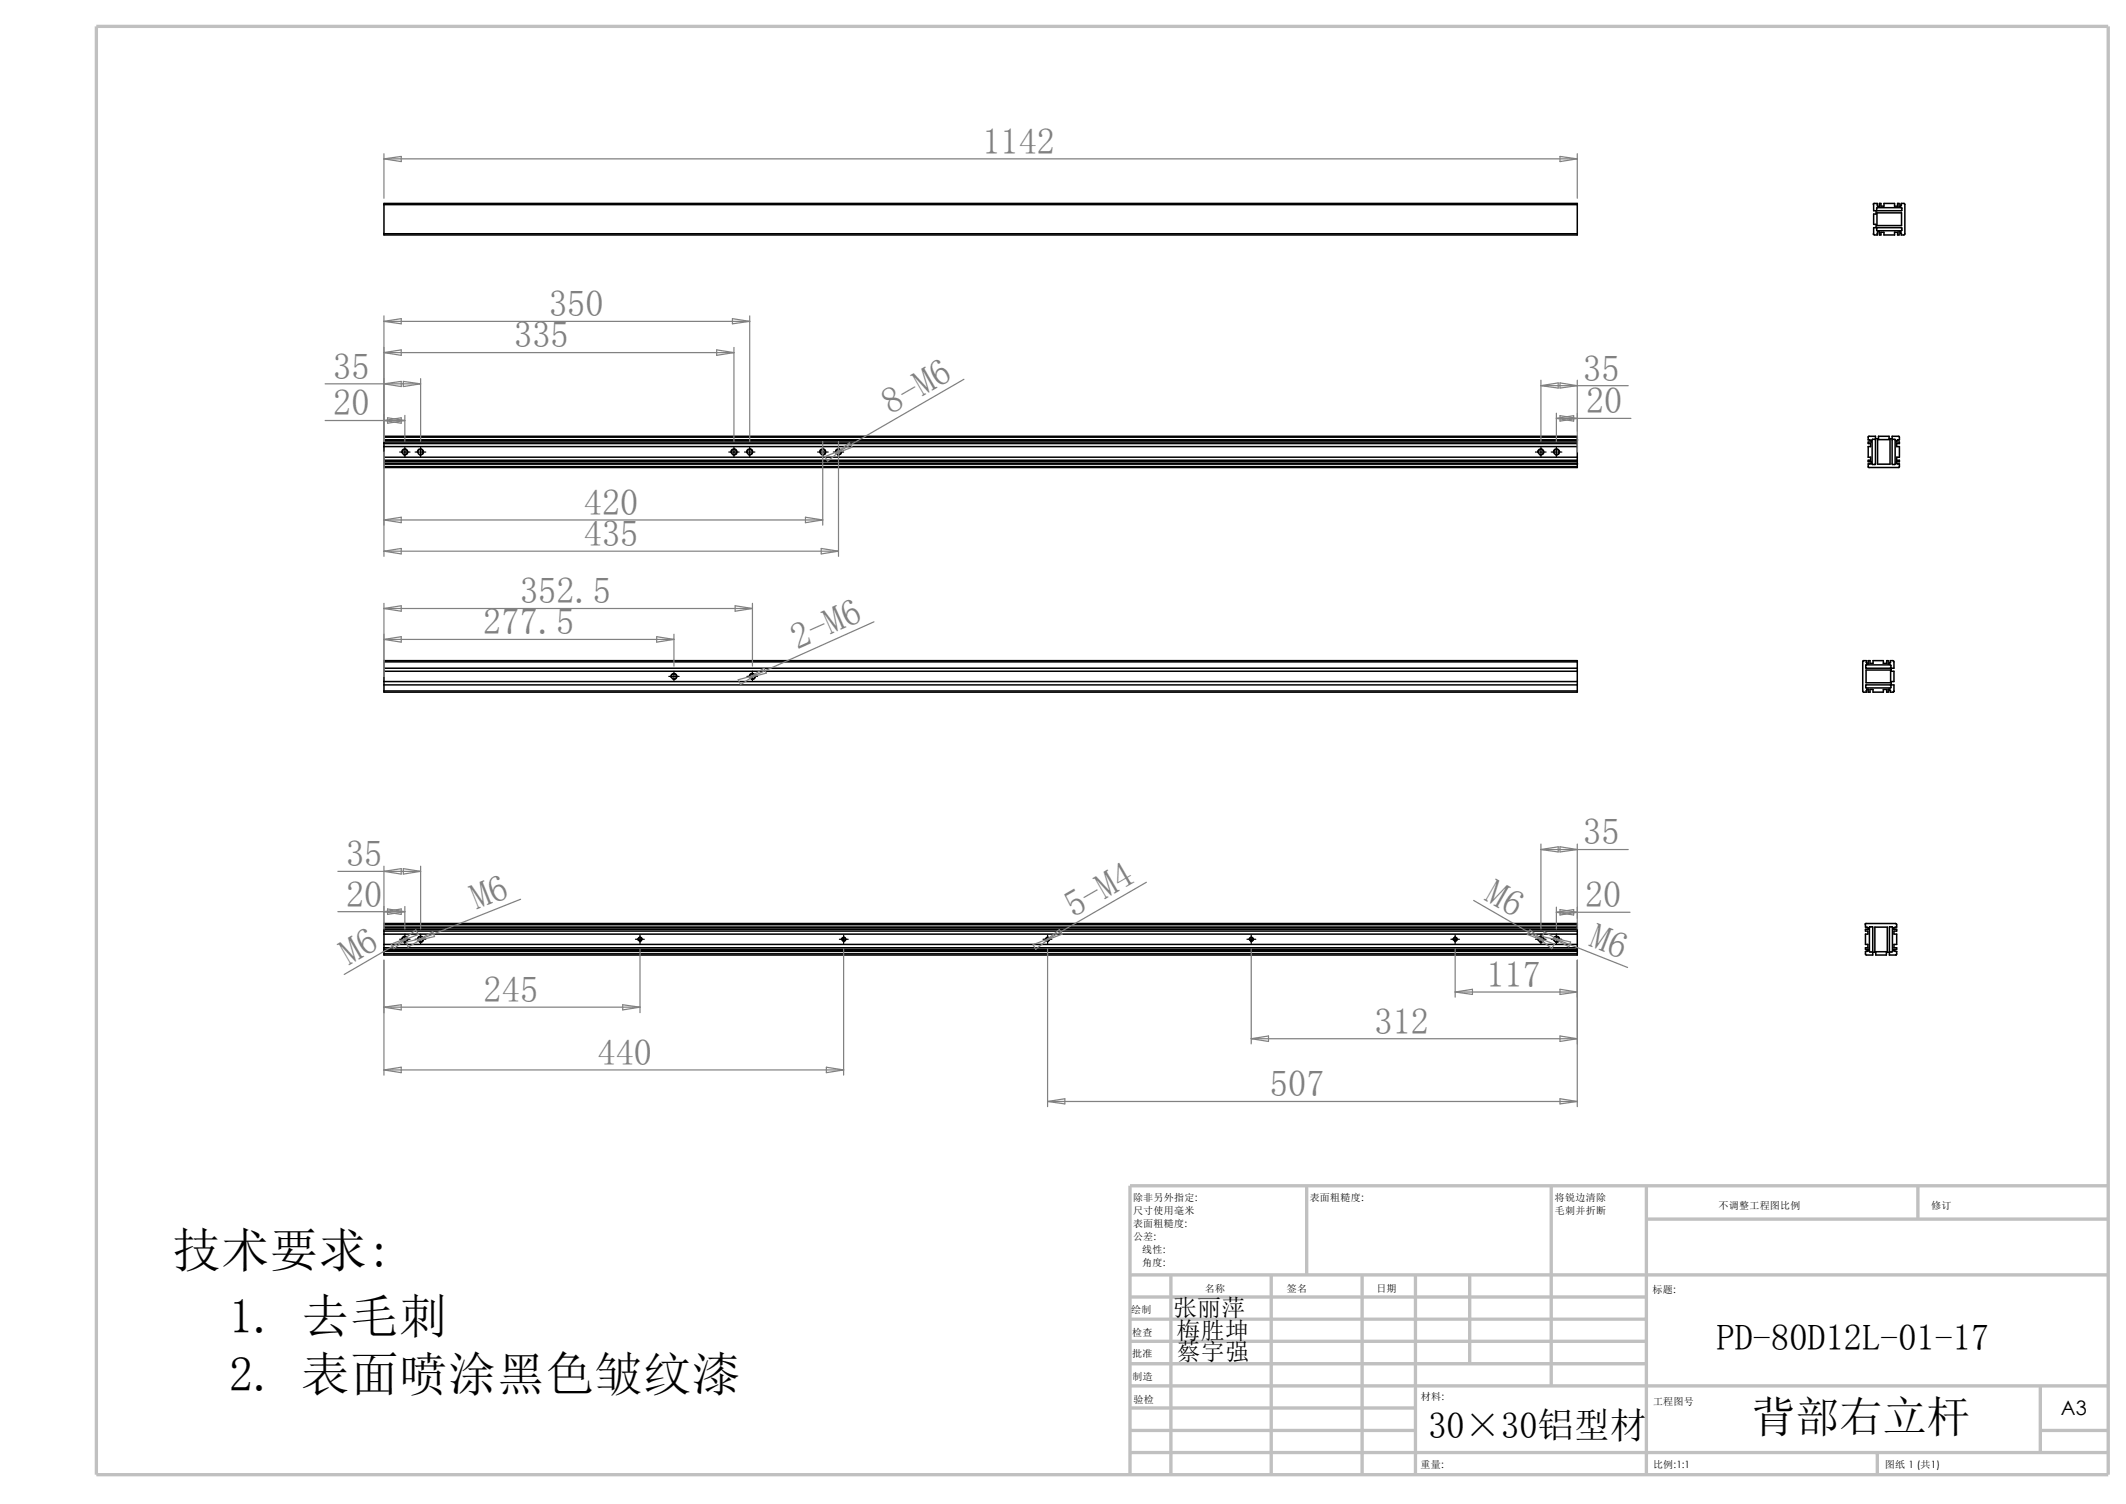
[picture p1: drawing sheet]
<svg xmlns="http://www.w3.org/2000/svg" width="297mm" height="210mm" viewBox="0 0 297 210" stroke-linecap="round" stroke-linejoin="round" font-family="sans-serif">
<g fill="none" stroke="#c0c0c0" stroke-width=".47">
<path d="M13.5 3.7h281v202.2h-281zM157.9 178h136.6M163.6 178v27.9M177.6 178v27.9M182.5 165.6v12.4M190.3 178v27.9M197.7 178v27.9M205.3 178v12.4M216.7 165.6v27.9M230 170.2h64.5M230 165.6v40.3M267.9 165.6v4.6"/>
<path d="M294.5 165.6h-136.6v40.3M157.9 199.7h39.8M157.9 190.4h72.1M157.9 193.5h136.6M157.9 187.3h72.1M157.9 184.2h72.1M157.9 196.6h39.8M157.9 181.1h72.1M285 199.7h9.5M285 193.5v9.3M157.9 202.8h136.6M262.3 202.8v3.1"/>
</g>
<g fill="none" stroke="#000" stroke-width=".21">
<path d="M53.6 28.6v-.2h166.7v.2M53.6 32.6v.2h166.7v-.2M53.6 28.6v4M53.6 28.6h166.7M53.6 32.6h166.7M220.3 28.6v4M261.7 28.6v-.2h.6v.2M261.7 28.6v.8h.4v.5h-.4v1.4h.4v.5h-.4v.8M262.2 29h3.4l.1 .4h-3.5zM262.2 31.8h3.4l.1 .4h-3.5zM262.2 29.7h3.4v1.8h-3.4zM262.3 28.6v.3h.3v-.5h.2v.4h.4v-.4h1.5v.4h.4v-.4h.2v.5h.2l.1-.3"/>
<path d="M262.3 32.6v.2h-.4l-.2-.2M262.3 32.6v-.3h.3v.5h.2v-.4h.4v.4h1.5v-.4h.4v.4h.2v-.5h.2l.1 .3M262.3 28.6h.1M262.3 32.6h.1M265.6 28.6v-.2l.5 .1v4.2l-.5 .1v-.2M265.6 28.6h.1M265.6 32.6h.1M53.6 61v-.1h166.7v.1M53.6 65.2v.1h166.7v-.1M53.6 61.4v.1M53.6 64.7v.1M53.6 61v.4"/>
<path d="M53.6 61.5v3.2M53.6 64.8v.4M53.6 61h166.7M53.6 61.4h166.8M53.6 61.7h166.7M53.6 61.9h166.7M53.6 62.4h166.7M53.6 63.8h166.7M53.6 64.5h166.7M53.6 64.3h166.7M53.6 65.2h166.7M53.6 64.8h166.8"/>
<path d="M53.6 61.5h166.7M53.6 64.7h166.7M220.3 61v.5M220.3 64.7v.5M220.3 61.5v3.2M261.2 61.4l.2 .1v.2h-.4v.2h.3v.5h-.3v1.4h.3v.5h-.3v.2h.4v.2l-.2 .1M261.2 61.4h-.2v-.5h1v.4h.4v-.4h1.5v.4h.4v-.4h1v.1v.4l-.4 .1v.2h.4v.2h-.3v.5h.3v1.4h-.3v.5h.3v.2h-.4v.2l.4 .1v.5h-4.3v-.5h.2M261.5 61.4h.5v3.5l-.5-.1zM262.3 61.4h1.7v3.4h-1.7zM264.3 61.4h.5l-.1 3.5-.4-.1zM53.6 92.4v-.2h166.7v.2M53.6 96.5v.1h166.7v-.1"/>
<path d="M53.6 92.4h166.7M53.6 93.3h166.7M53.6 92.4v4.1M53.6 95.2h166.7M53.6 93.7h166.7M53.6 95.6h166.7M53.6 96.5h166.7M220.3 92.4v4.1M260.6 95.6h3.5l.1 .4-3.6 .1zM260.7 92.8h3.4l.1 .4-.1 .1h-3.4zM260.7 93.6h3.4v1.7h-3.4zM260.7 96.4l.1-.2h.2v.4h.2v-.3h.5v.3h1.4v-.3h.5v.3h.2v-.4h.2l.1 .2"/>
<path d="M260.7 92.5l.1 .2h.2v-.5h.2v.4h.5v-.4h1.4v.4h.5v-.4h.2v.5h.2v-.2h.1M260.7 92.5v-.3l-.5 .1v4.3h.5v-.2M260.7 96.4h.1M260.7 92.5h.1M264.1 96.4v.2h.4l.1-.1M264.1 92.5v-.3h.4l.1 .2v.9h-.4v.4h.4v1.5h-.4v.4h.4v.9M264.1 96.4h.1M264.1 92.5h.1M53.6 129.1v-.2h166.7v.2M53.6 133.2v.1h166.7v-.1M53.6 129.5h.1M53.6 132.8h.1"/>
<path d="M53.6 129.1v.4M53.6 129.5v3.3M53.6 132.8v.4M53.6 129.1h166.7M53.6 129.5h166.7M53.6 129.8h166.7M53.6 130h166.7M53.6 130.4h166.7M53.6 131.9h166.7M53.6 132.3h166.7M53.6 132.5h166.7M53.6 132.8h166.7"/>
<path d="M53.6 133.2h166.7M220.3 129.5h.1M220.3 132.8h.1M220.3 129.1v.4M220.3 129.5v3.3M220.3 132.8v.4M260.6 129.1v-.2l4.3 .1 .1 .5h-.5v.3h.5v.2h-.4v.4h.4v1.5h-.4v.4h.4v.2h-.5v.3h.5v.5h-.1h-1v-.3h-.4v.3h-1.5v-.3h-.4v.3h-.9l-.1-.5h.4v-.3h-.4v-.2h.3v-.4h-.3v-1.5h.3v-.4h-.3v-.2h.4v-.3h-.4v-.4M261.2 129.5h.4v3.3l-.1 .1-.3-.1zM261.9 129.5h1.8v3.4h-1.8zM263.9 129.4h.5v3.5h-.1h-.4z"/>
<circle cx="56.6" cy="63.1" r=".36"/>
<circle cx="58.7" cy="63.1" r=".36"/>
<circle cx="102.5" cy="63.1" r=".36"/>
<circle cx="104.7" cy="63.1" r=".36"/>
<circle cx="114.9" cy="63.1" r=".36"/>
<circle cx="117.2" cy="63.1" r=".36"/>
<circle cx="215.3" cy="63.1" r=".36"/>
<circle cx="217.4" cy="63.1" r=".36"/>
<circle cx="94.1" cy="94.4" r=".37"/>
<circle cx="105.1" cy="94.4" r=".37"/>
<circle cx="56.6" cy="131.2" r=".37"/>
<circle cx="58.7" cy="131.2" r=".37"/>
<circle cx="89.4" cy="131.2" r=".24"/>
<circle cx="117.9" cy="131.2" r=".25"/>
<circle cx="146.3" cy="131.2" r=".24"/>
<circle cx="174.8" cy="131.2" r=".25"/>
<circle cx="203.3" cy="131.2" r=".24"/>
<circle cx="215.3" cy="131.2" r=".37"/>
<circle cx="217.4" cy="131.2" r=".37"/>
</g>
<g fill="none" stroke="#000" stroke-width=".17">
<path d="M55.8 63.1h1.5M56.1 63.2a.44 .44 0 0 1 .5-.5 .44 .44 0 0 1 .4 .5 .44 .44 0 0 1-.6 .3M56.6 62.4v1.4M58 63.1h1.5M58.3 63.2a.44 .44 0 0 1 .5-.5 .44 .44 0 0 1 .4 .5 .44 .44 0 0 1-.6 .3M58.8 62.4v1.4M101.8 63.1h1.5M102.1 63.2a.45 .45 0 0 1 .4-.5 .45 .45 0 0 1 .5 .5 .45 .45 0 0 1-.6 .3M102.5 62.4v1.4M104 63.1h1.5M104.3 63.2a.45 .45 0 0 1 .4-.5 .45 .45 0 0 1 .5 .5 .45 .45 0 0 1-.6 .3M104.7 62.4v1.4"/>
<path d="M114.2 63.1h1.5M114.5 63.2a.44 .44 0 0 1 .4-.5 .44 .44 0 0 1 .5 .4 .44 .44 0 0 1-.5 .4M114.9 62.4v1.4M116.4 63.1h1.5M116.7 63.2a.45 .45 0 0 1 .4-.5 .45 .45 0 0 1 .5 .5 .45 .45 0 0 1-.6 .3M117.1 62.4v1.4M214.5 63.1h1.5M214.8 63.2a.44 .44 0 0 1 .5-.5 .44 .44 0 0 1 .4 .5 .44 .44 0 0 1-.6 .3M215.3 62.4v1.4M216.7 63.1h1.5M217 63.2a.44 .44 0 0 1 .4-.5 .44 .44 0 0 1 .5 .4 .44 .44 0 0 1-.6 .4M217.4 62.4v1.4"/>
<path d="M93.4 94.4h1.5M93.7 94.6a.43 .43 0 0 1 .4-.6 .43 .43 0 0 1 .5 .5 .43 .43 0 0 1-.6 .4M94.1 93.7v1.5M104.4 94.4h1.4M104.7 94.6a.42 .42 0 0 1 .4-.6 .42 .42 0 0 1 .4 .5 .42 .42 0 0 1-.5 .4M105.1 93.7v1.5M55.8 131.1h1.5M56.1 131.3a.44 .44 0 0 1 .4-.6 .44 .44 0 0 1 .5 .5 .44 .44 0 0 1-.6 .4M56.6 130.4v1.5M58 131.1h1.5M58.3 131.3a.44 .44 0 0 1 .4-.6 .44 .44 0 0 1 .5 .5 .44 .44 0 0 1-.6 .4M58.8 130.4v1.5"/>
<path d="M88.8 131.1h1.2M89.1 131.2a.31 .31 0 0 1 .3-.4 .31 .31 0 0 1 .3 .4 .31 .31 0 0 1-.4 .2M89.4 130.6v1.1M117.3 131.1h1.2M117.6 131.2a.3 .3 0 0 1 .3-.3 .3 .3 0 0 1 .3 .3 .3 .3 0 0 1-.4 .2M117.9 130.6v1.1M145.7 131.1h1.2M146 131.2a.31 .31 0 0 1 .3-.4 .31 .31 0 0 1 .4 .4 .31 .31 0 0 1-.4 .2M146.3 130.6v1.1M174.2 131.1h1.2M174.5 131.2a.3 .3 0 0 1 .3-.3 .3 .3 0 0 1 .3 .3 .3 .3 0 0 1-.3 .2M174.8 130.6v1.1"/>
<path d="M202.7 131.1h1.2M203 131.2a.31 .31 0 0 1 .3-.4 .31 .31 0 0 1 .3 .4 .31 .31 0 0 1-.4 .2M203.3 130.6v1.1M214.5 131.1h1.5M214.8 131.3a.44 .44 0 0 1 .4-.6 .44 .44 0 0 1 .5 .5 .44 .44 0 0 1-.6 .4M215.3 130.4v1.5M216.7 131.1h1.5M217 131.3a.45 .45 0 0 1 .4-.6 .45 .45 0 0 1 .5 .4 .45 .45 0 0 1-.6 .5M217.4 130.4v1.5"/>
</g>
<g fill="none" stroke="#808080" stroke-width=".17">
<path d="M53.6 22.2l2.4-.4v.8zM53.6 21.5v6.2M53.6 22.2h166.7M217.9 21.8l2.4 .4-2.4 .4zM220.3 21.5v6.2M45.4 53.6h13.4M45.4 58.7h11.2M53.6 44.9l2.4-.4v.7zM53.6 49.2l2.4-.3v.7zM53.6 53.6l2.4-.3v.7zM53.6 58.7l2.4-.4v.8zM53.6 44.1v17.5"/>
<path d="M53.6 44.9h51.1M53.6 49.2h48.9M54.1 58.3l2.5 .4-2.5 .4zM56.3 53.3l2.5 .3-2.5 .4zM56.6 58v3.6M58.8 52.9v8.7M100.1 48.9l2.4 .3-2.4 .4zM102.3 44.5l2.4 .4-2.4 .3zM102.5 48.5v13.1M104.7 44.1v17.5M134.7 53l-17.2 9.9M215.3 53.1v8.5"/>
<path d="M215.3 53.8l2.4-.3v.7zM215.3 53.8h12.2M217.4 58.4l2.4-.4v.8zM217.4 58.4h10.4M217.4 57.7v3.9M217.9 53.5l2.4 .3-2.4 .4zM217.9 58l2.4 .4-2.4 .4zM220.3 53.1v10M53.6 72.6l2.4-.4v.8zM53.6 77l2.4-.4v.7zM53.6 63.1v14.6M53.6 77h63.5"/>
<path d="M53.6 72.6h61.3M112.5 72.2l2.4 .4-2.4 .4zM114.7 76.6l2.4 .4-2.4 .3zM114.9 61.6v11.7M115.2 63.8l2.3-.9-1.9 1.5zM116.8 63.3l1.9-1.5 .3 .6zM117.1 61.6v16.1M117.5 62.9l-.7 .4M53.6 85l2.4-.4v.7zM53.6 89.3l2.4-.4v.8zM53.6 85h51.5M53.6 84.2v10.2"/>
<path d="M53.6 89.3h40.5M91.7 88.9l2.4 .4-2.4 .4zM94.1 88.6v4.4M102.7 84.6l2.4 .4-2.4 .3zM103.1 94.9l2.4-.6-2 1.3zM104.7 94.6l2-1.3 .4 .7zM105.1 84.2v8.8M105.5 94.3l-.8 .3M122.1 86.8l-16.6 7.5M215.3 117.9v11.8M215.3 118.6l2.4-.4v.8zM215.3 118.6h12.2"/>
<path d="M217.9 118.2l2.4 .4-2.4 .4zM220.3 117.9v11.8M47.2 127.3h9.4M47.2 121.7h11.6M53.6 121.7l2.4-.4v.7zM53.6 127.3l2.4-.4v.8zM53.6 120.9v8.8M53.6 134.1v16M54.1 126.9l2.5 .4-2.5 .4zM54.7 131.8l2.2-.9-1.9 1.6zM56.2 131.4l1.9-1.6 .4 .7zM56.2 131.4l-8.1 4.7"/>
<path d="M56.3 121.3l2.5 .4-2.5 .3zM56.6 126.6v3.1M56.8 131.5l2.3-.5-2.1 1.2zM56.9 130.9l-.7 .5M58.3 131.3l2.2-1.2 .2 .7zM58.8 120.9v8.8M59.1 131l-.8 .3M72.7 125.6l-13.6 5.4M89.4 132.5v8.9M117.9 132.5v17.6M144.3 131.9l2.3-.9-1.9 1.5zM146.1 131.3l1.9-1.5 .4 .6z"/>
<path d="M146.3 132.5v22M146.6 131l-.5 .3M160.1 123.2l-13.5 7.8M174.8 132.5v13.3M203.3 132.5v6.7M203.3 138.5h17M203.3 138.5l2.4-.4v.8zM205.9 125.7l9 5.2M213.7 129.8l1.9 1.6-2.2-.9zM214.9 130.9l2.2 .9-.3 .7zM214.9 130.9l.7 .5M215.7 130.1l2.1 1.2-2.3-.5z"/>
<path d="M217 131l2.4 .5-.2 .7zM217 131l.8 .3M217.4 127.4l2.4-.4v.8zM217.4 126.7v3M217.4 127.4h10.3M217.8 131.3l9.6 3.8M217.9 127l2.4 .4-2.4 .4zM217.9 138.1l2.4 .4-2.4 .4zM220.3 134.1v20.4M53.6 140.6l2.4-.3v.7zM53.6 149.4l2.4-.4v.8zM53.6 140.6h35.8"/>
<path d="M53.6 149.4h64.3M87 140.3l2.4 .3-2.4 .4zM115.4 149l2.5 .4-2.5 .4zM146.3 153.8h74M146.3 153.8l2.5-.4v.7zM174.8 145h45.5M174.8 145l2.4-.3v.7zM217.9 144.7l2.4 .3-2.4 .4zM217.9 153.4l2.4 .4-2.4 .3z"/>
</g>
<g font-size="6.7">
<text x="24.1" y="176.9">技术要求:</text>
<text x="32" y="186.2">1. 去毛刺</text>
<text x="32" y="194.3">2. 表面喷涂黑色皱纹漆</text>
</g>
<text font-size="6.1" x="244.7" y="199.9">背部右立杆</text>
<g font-size="5.1" fill="#808080">
<text x="137.2" y="21.5">1142</text>
<text x="76.7" y="44.2">350</text>
<text x="46.6" y="52.9">35</text>
<text x="71.8" y="48.5">335</text>
<text x="221.2" y="53.1">35</text>
<text x="46.6" y="58">20</text>
<text x="124.5" y="58" transform="rotate(-30 124.5 58)">8-M6</text>
<text x="221.6" y="57.7">20</text>
<text x="81.6" y="71.9">420</text>
<text x="81.6" y="76.2">435</text>
<text x="67.5" y="88.6">277.5</text>
<text x="72.6" y="84.2">352.5</text>
<text x="111.4" y="90.8" transform="rotate(-24 111.4 90.8)">2-M6</text>
<text x="221.2" y="117.9">35</text>
<text x="48.3" y="120.9">35</text>
<text x="207.2" y="125.7" transform="rotate(30 207.2 125.7)">M6</text>
<text x="48.3" y="126.6">20</text>
<text x="66.6" y="127.1" transform="rotate(-22 66.6 127.1)">M6</text>
<text x="149.9" y="128.2" transform="rotate(-30 149.9 128.2)">5-M4</text>
<text x="221.4" y="126.7">20</text>
<text x="48.8" y="134.9" transform="rotate(-30 48.8 134.9)">M6</text>
<text x="207.6" y="137.8">117</text>
<text x="221.8" y="132.1" transform="rotate(21 221.8 132.1)">M6</text>
<text x="67.6" y="139.9">245</text>
<text x="83.5" y="148.7">440</text>
<text x="192" y="144.3">312</text>
<text x="177.4" y="153.1">507</text>
</g>
<g font-size="5.1">
<text x="239.8" y="188.5">PD-80D12L-01-17</text>
<text x="199.6" y="200.7">30×30铝型材</text>
</g>
<g font-size="3.3">
<text x="163.9" y="183.8">张丽萍</text>
<text x="164.4" y="187">梅胜坤</text>
<text x="164.4" y="189.9">蔡宇强</text>
</g>
<text font-size="2.8" x="287.9" y="197.6">A3</text>
<g font-size="1.4">
<text x="158.3" y="167.7">除非另外指定:</text>
<text x="183" y="167.7">表面粗糙度:</text>
<text x="217.2" y="167.6">将锐边清除</text>
<text x="158.3" y="169.5">尺寸使用毫米</text>
<text x="158.3" y="171.4">表面粗糙度:</text>
<text x="158.3" y="173.2">公差:</text>
<text x="217.2" y="169.5">毛刺并折断</text>
<text x="240.1" y="168.7">不调整工程图比例</text>
<text x="269.8" y="168.9">修订</text>
<text x="159.6" y="176.8">角度:</text>
<text x="159.6" y="175">线性:</text>
<text x="158" y="183.4">绘制</text>
<text x="168.3" y="180.4">名称</text>
<text x="179.8" y="180.4">签名</text>
<text x="192.3" y="180.4">日期</text>
<text x="230.8" y="180.6">标题:</text>
<text x="158.2" y="189.5">批准</text>
<text x="158.2" y="186.5">检查</text>
<text x="158.2" y="192.7">制造</text>
<text x="158.4" y="195.9">验检</text>
<text x="198.5" y="195.4">材料:</text>
<text x="230.9" y="196.2">工程图号</text>
<text x="198.5" y="204.9">重量:</text>
<text x="230.9" y="204.9">比例:1:1</text>
<text x="263.3" y="204.9">图纸 1 (共1)</text>
</g>
</svg>
